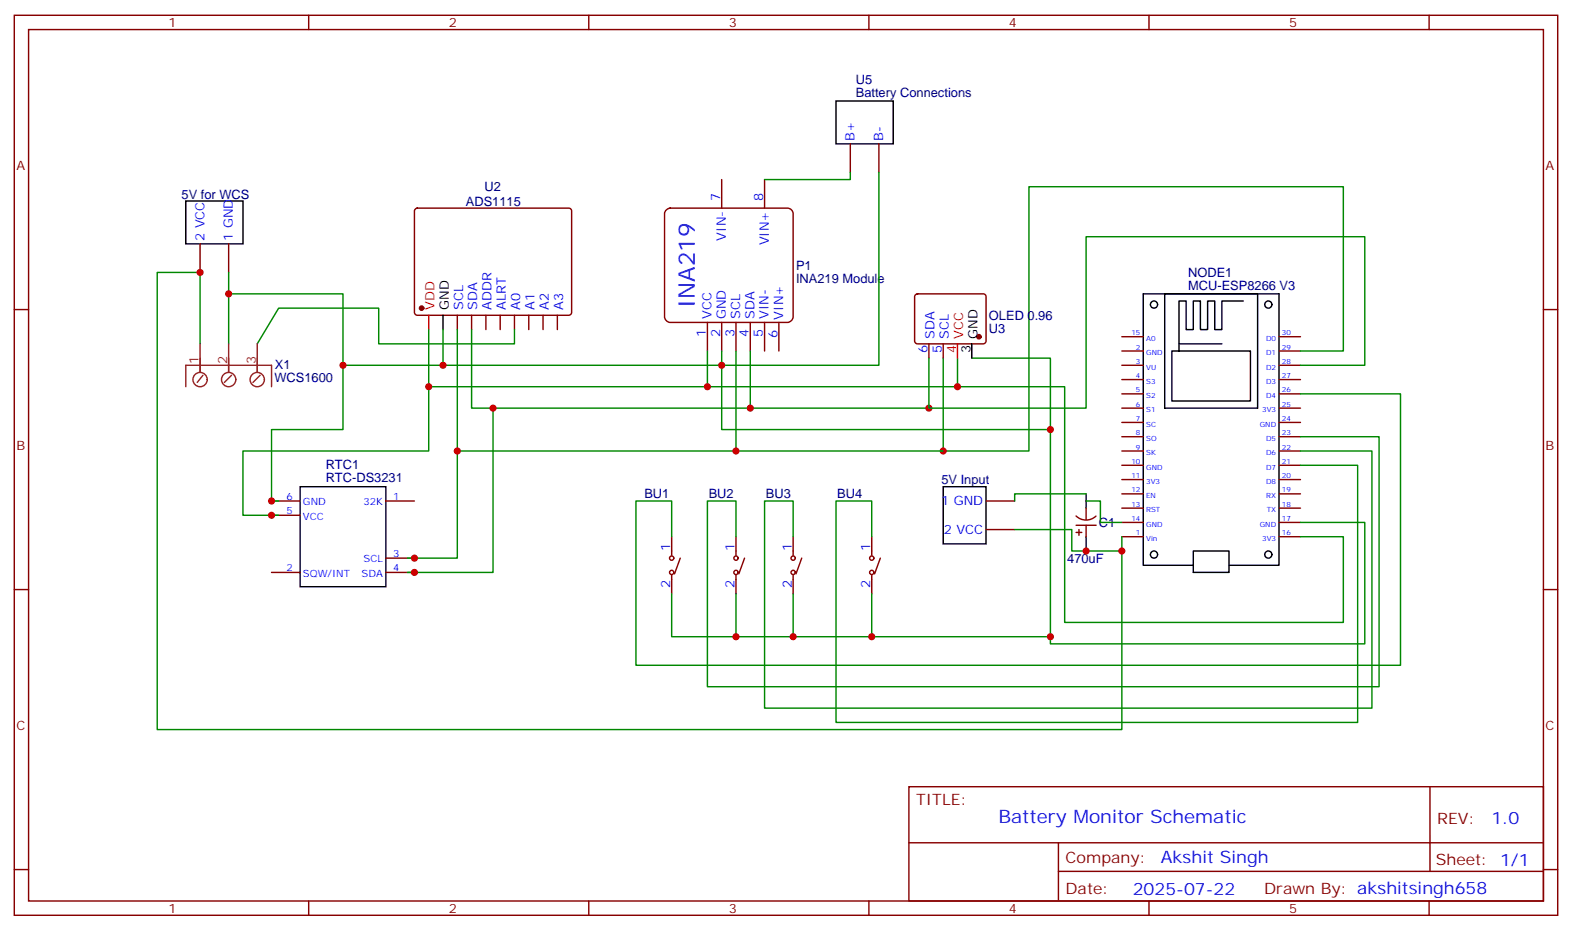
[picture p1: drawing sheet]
<svg xmlns="http://www.w3.org/2000/svg" width="388mm" height="230mm" viewBox="0 0 388 230" stroke-linecap="round" stroke-linejoin="round" font-family="sans-serif">
<g fill="none" stroke="#870000" stroke-width=".35">
<path d="M3.5 3.8h381v222.2h-381zM7.1 7.3h373.9v215.2h-373.9zM76.2 3.8v3.5M145.3 3.8v3.5M214.5 3.8v3.5M283.6 3.8v3.5M352.8 3.8v3.5M102.5 51.6l.5-.2h37.4a.71 .71 0 0 1 .7 .7v25.1a.76 .76 0 0 1-.7 .7h-37.4a.76 .76 0 0 1-.7-.7v-25.1zM3.5 76.4h3.6M112.9 77.9v3.5M116.4 77.9v3.5M119.9 77.9v3.5"/>
<path d="M123.5 77.9v3.5M127 77.9v3.5M130.5 77.9v3.5M134.1 77.9v3.5M137.6 77.9v3.5M381 76.4h3.5M276.9 83.1h5.3M276.9 86.7h5.3M276.9 90.2h5.3M276.9 93.7h5.3M276.9 97.3h5.3M315.7 83.1h5.3"/>
<path d="M315.7 86.7h5.3M315.7 90.2h5.3M315.7 93.7h5.3M315.7 97.3h5.3M276.9 100.8h5.3M276.9 104.3h5.3M276.9 107.8h5.3M276.9 111.4h5.3M276.9 114.9h5.3M276.9 118.4h5.3M315.7 100.8h5.3M315.7 104.3h5.3"/>
<path d="M315.7 107.8h5.3M315.7 111.4h5.3M315.7 114.9h5.3M315.7 118.4h5.3M276.9 122h5.3M276.9 125.5h5.3M276.9 129h5.3M276.9 132.5h5.3M315.7 122h5.3M315.7 125.5h5.3M315.7 129h5.3M315.7 132.5h5.3"/>
<path d="M3.5 145.6h3.6M381 145.6h3.5M224.4 194.3h156.6v28.2h-156.6zM353 194.3v20.9M3.5 214.7h3.6M224.4 208.1h156.5M261.3 215.2h119.6M261.3 208.1v14.1M381 214.7h3.5M76.2 222.5v3.5M145.3 222.5v3.5M214.5 222.5v3.5"/>
<path d="M283.6 222.5v3.5M352.8 222.5v3.5"/>
</g>
<circle cx="104.1" cy="76.1" r=".53" fill="#870000" stroke="#870000" stroke-width=".35"/>
<path d="M105.8 77.9v3.5" fill="none" stroke="#f00" stroke-width=".35"/>
<g fill="none" stroke="#000" stroke-width=".35">
<path d="M109.4 77.9v3.5M287.5 72.6h22.9v28.2h-22.9zM306.9 74.3h-5.3v7.1h-1.7v-7.1h-1.8v7.1h-1.8v-7.1h-1.7v7.1h-1.8v-7.1h-1.8v10.6h10.6M291 84.9v1.8h-1.7v12.3h19.4v-12.3h-17.7M294.6 136.1h8.8v5.3h-8.8zM294.6 139.6h-12.4v-67h33.5v67h-12.3"/>
<circle cx="284.9" cy="75.2" r=".88"/>
<circle cx="313.1" cy="75.2" r=".88"/>
<circle cx="284.9" cy="136.9" r=".88"/>
<circle cx="313.1" cy="136.9" r=".88"/>
</g>
<path d="M164.4 52l1.1-.6h28.9a1.41 1.41 0 0 1 1.4 1.4v25.4a1.51 1.51 0 0 1-1.4 1.4h-28.9a1.51 1.51 0 0 1-1.5-1.4v-25.4z" fill="#fff" stroke="#800000" stroke-width=".35"/>
<g fill="none" stroke="#870000" stroke-width=".35">
<path d="M209.9 35.5v7.1M217 35.5v7.1M178.2 44.3v7.1M188.7 44.3v7.1M49.4 60.2v7.1M56.4 60.2v7.1M174.6 79.6v7.1M178.2 79.6v7.1M181.7 79.6v7.1M185.2 79.6v7.1M188.7 79.6v7.1M192.3 79.6v7.1"/>
<path d="M226 72.8l.5-.2h16.2a.71 .71 0 0 1 .7 .7v10.9a.76 .76 0 0 1-.7 .7h-16.2a.76 .76 0 0 1-.7-.7v-10.9zM229.3 84.9v3.5M232.8 84.9v3.5M67 123.7h7.1M67 127.2h7.1M95.2 123.7h7.1M95.2 137.8h7.1M165.8 132.5v4.6M167.9 137.8l-1.4 3.9M181.7 132.5v4.6M183.8 137.8l-1.4 3.9M195.8 132.5v4.6"/>
<path d="M197.9 137.8l-1.4 3.9M215.2 132.5v4.6M217.3 137.8l-1.4 3.9M243.4 123.7h7.1M243.4 130.8h7.1M265.6 127.4a3.5 3.5 0 0 0 4.9 0M265.6 129.7h5M265.6 131.5h1.5M266.3 130.8v1.4M268.1 125.5v2.8M268.1 129.7v2.8M67 141.4h7.1"/>
<path d="M95.2 141.4h7.1M165.8 142.1v4.5M181.7 142.1v4.5M195.8 142.1v4.5M215.2 142.1v4.5"/>
<circle cx="165.8" cy="137.8" r=".53"/>
<circle cx="181.7" cy="137.8" r=".53"/>
<circle cx="195.8" cy="137.8" r=".53"/>
<circle cx="215.2" cy="137.8" r=".53"/>
<circle cx="165.8" cy="141.4" r=".53"/>
<circle cx="181.7" cy="141.4" r=".53"/>
<circle cx="195.8" cy="141.4" r=".53"/>
<circle cx="215.2" cy="141.4" r=".53"/>
</g>
<path d="M206.4 24.9h14.1v10.6h-14.1zM45.9 49.6h14.1v10.6h-14.1zM239.9 84.9v3.5M74.1 120.2h21.1v24.7h-21.1zM232.8 120.2h10.6v14.1h-10.6zM268.1 122v3.5M268.1 132.5v3.6" fill="none" stroke="#000" stroke-width=".35"/>
<g fill="none" stroke="#008700" stroke-width=".35">
<path d="M209.9 42.6v1.7h-21.2M217 42.6v47.6h-107.6v-8.8M56.4 72.6h28.3v17.6h24.7M56.4 67.3v17.6M49.4 84.9v-17.6h-10.6v112.9h238.1v-47.7M84.7 90.2v15.9h-17.7v17.6h1.8M105.8 81.4v14.1h68.8M105.8 95.5v15.9h-45.8v15.8h8.8M112.9 81.4v30h68.8M116.4 81.4v19.4h68.8M127 81.4v3.5h-33.5v-8.8h-24.7l-5.3 8.8M174.6 86.7v8.8h61.8"/>
<path d="M178.2 86.7v19.4h81.1M185.2 86.7v14.1h44.1M236.4 88.4v7.1h26.4v58.2h68.8v-21.2h-10.6M239.9 88.4h19.4v70.6h77.6v-30h-15.9M321 86.7h10.6v-40.6h-77.6v65.3h-21.2v-23M321 97.3h24.7v67h-188.7v-40.6h8.8v8.8M112.9 111.4v26.4h-12.4M121.7 100.8v40.6h-21.2M321 107.8h19.4v61.8h-165.8v-45.9h7.1v8.8M321 114.9h14.1v63.5h-128.7v-54.7h8.8v8.8M321 111.4h17.7v63.5h-150v-51.2h7.1v8.8M250.5 130.8h14.1v5.3h12.3"/>
<path d="M268.1 122h-17.6v1.7M268.1 123.7h3.5v5.3h5.3M165.8 146.6v10.6h93.5M181.7 146.6v10.6M195.8 146.6v10.6M215.2 146.6v10.6"/>
</g>
<g fill="none" stroke="#8c2424" stroke-width=".35">
<path d="M45.9 95.5v-5.3h21.1v5.3M49.4 84.9v7.1M50.1 92.7l-1.4 1.7M56.4 84.9v7.1M57.1 92.7l-1.7 1.7M63.5 84.9v7.1M64.2 92.7l-1.8 1.7"/>
<circle cx="49.4" cy="93.7" r="1.76"/>
<circle cx="56.4" cy="93.7" r="1.76"/>
<circle cx="63.5" cy="93.7" r="1.76"/>
</g>
<circle cx="241.7" cy="83.1" r=".53" fill="#870000" stroke="#870000" stroke-width=".35"/>
<path d="M236.4 84.9v3.5" fill="none" stroke="#f00" stroke-width=".35"/>
<g fill="#c00">
<circle cx="236.4" cy="95.5" r=".88"/>
<circle cx="232.8" cy="111.4" r=".88"/>
<circle cx="229.3" cy="100.8" r=".88"/>
<circle cx="215.2" cy="157.2" r=".88"/>
<circle cx="195.8" cy="157.2" r=".88"/>
<circle cx="185.2" cy="100.8" r=".88"/>
</g>
<path d="M181.7 86.7v24.7h51.1" fill="none" stroke="#008700" stroke-width=".35"/>
<g fill="#c00">
<circle cx="181.7" cy="157.2" r=".88"/>
<circle cx="181.7" cy="111.4" r=".88"/>
<circle cx="178.2" cy="90.2" r=".88"/>
<circle cx="174.6" cy="95.5" r=".88"/>
<circle cx="109.4" cy="90.2" r=".88"/>
<circle cx="102.3" cy="137.8" r=".88"/>
<circle cx="102.3" cy="141.4" r=".88"/>
<circle cx="105.8" cy="95.5" r=".88"/>
<circle cx="84.7" cy="90.2" r=".88"/>
<circle cx="56.4" cy="72.6" r=".88"/>
<circle cx="49.4" cy="67.3" r=".88"/>
<circle cx="276.9" cy="136.1" r=".88"/>
<circle cx="259.3" cy="157.2" r=".88"/>
<circle cx="259.3" cy="106.1" r=".88"/>
<circle cx="67" cy="123.7" r=".88"/>
<circle cx="67" cy="127.2" r=".88"/>
<circle cx="112.9" cy="111.4" r=".88"/>
<circle cx="121.7" cy="100.8" r=".88"/>
<circle cx="268.1" cy="136.1" r=".88"/>
</g>
<path d="M229.3 88.4v12.4h38.8v-42.3h68.8v31.7h-15.9" fill="none" stroke="#008700" stroke-width=".35"/>
<text font-size="5.6" fill="#00f" x="171.5" y="76.1" transform="rotate(-90 171.5 76.1)">INA219</text>
<text font-size="4.6" fill="#00f" x="246.5" y="203.3">Battery Monitor Schematic</text>
<g font-size="4.2" fill="#00f">
<text x="368.2" y="203.5">1.0</text>
<text x="286.5" y="213.1">Akshit Singh</text>
<text x="279.6" y="220.9">2025-07-22</text>
</g>
<g font-size="3.9" fill="#800">
<text x="226.1" y="198.9">TITLE:</text>
<text x="354.8" y="203.5">REV:</text>
<text x="263" y="213.1">Company:</text>
<text x="354.4" y="213.7">Sheet: 1/1</text>
<text x="263" y="220.7">Date:</text>
<text x="312.1" y="220.8">Drawn By: akshitsingh658</text>
</g>
<g font-size="3.2" fill="#800">
<text x="41.6" y="6.8">1</text>
<text x="110.8" y="6.8">2</text>
<text x="179.9" y="6.8">3</text>
<text x="249.1" y="6.8">4</text>
<text x="318.2" y="6.8">5</text>
<text x="4.1" y="41.9">A</text>
<text x="381.5" y="41.9">A</text>
<text x="4.1" y="111">B</text>
<text x="381.5" y="111">B</text>
<text x="4.1" y="180.2">C</text>
<text x="381.5" y="180.2">C</text>
<text x="41.6" y="225.5">1</text>
<text x="110.8" y="225.5">2</text>
<text x="179.9" y="225.5">3</text>
<text x="249.1" y="225.5">4</text>
<text x="318.2" y="225.5">5</text>
</g>
<g font-size="3.2" fill="#000080">
<text x="211.3" y="23.9">Battery Connections</text>
<text x="211.3" y="20.8">U5</text>
<text x="119.6" y="47.2">U2</text>
<text x="44.8" y="49.1">5V for WCS</text>
<text x="115" y="50.8">ADS1115</text>
<text x="196.5" y="69.8">INA219 Module</text>
<text x="196.5" y="66.7">P1</text>
<text x="293.3" y="71.5">MCU-ESP8266 V3</text>
<text x="293.3" y="68.3">NODE1</text>
<text x="244.1" y="79">OLED 0.96</text>
<text x="244.1" y="82.1">U3</text>
<text x="67.7" y="94.3">WCS1600</text>
<text x="67.8" y="91.1">X1</text>
<text x="80.4" y="119.1">RTC-DS3231</text>
<text x="80.4" y="115.9">RTC1</text>
<text x="232.4" y="119.6">5V Input</text>
<text x="159.1" y="123.1">BU1</text>
<text x="174.9" y="123.1">BU2</text>
<text x="189.1" y="123.1">BU3</text>
<text x="206.7" y="123.1">BU4</text>
<text x="271.3" y="130.2">C1</text>
<text x="263.4" y="139">470uF</text>
</g>
<g font-size="3.2" fill="#00f">
<text x="211" y="34.8" transform="rotate(-90 211 34.8)">B+</text>
<text x="218" y="34.8" transform="rotate(-90 218 34.8)">B-</text>
<text x="177.8" y="49.6" transform="rotate(-90 177.8 49.6)">7</text>
<text x="188.4" y="49.6" transform="rotate(-90 188.4 49.6)">8</text>
<text x="50.4" y="59.5" transform="rotate(-90 50.4 59.5)">2 VCC</text>
<text x="57.5" y="59.5" transform="rotate(-90 57.5 59.5)">1 GND</text>
<text x="179.2" y="59.4" transform="rotate(-90 179.2 59.4)">VIN-</text>
<text x="189.8" y="60.6" transform="rotate(-90 189.8 60.6)">VIN+</text>
<text x="114.3" y="76.6" transform="rotate(-90 114.3 76.6)">SCL</text>
<text x="117.8" y="76.6" transform="rotate(-90 117.8 76.6)">SDA</text>
<text x="121.4" y="76.6" transform="rotate(-90 121.4 76.6)">ADDR</text>
<text x="124.9" y="76.6" transform="rotate(-90 124.9 76.6)">ALRT</text>
<text x="128.4" y="76.6" transform="rotate(-90 128.4 76.6)">A0</text>
<text x="131.9" y="76.6" transform="rotate(-90 131.9 76.6)">A1</text>
<text x="135.5" y="76.6" transform="rotate(-90 135.5 76.6)">A2</text>
<text x="139" y="76.6" transform="rotate(-90 139 76.6)">A3</text>
<text x="174.2" y="83.3" transform="rotate(-90 174.2 83.3)">1</text>
<text x="175.6" y="78.8" transform="rotate(-90 175.6 78.8)">VCC</text>
<text x="177.7" y="83.3" transform="rotate(-90 177.7 83.3)">2</text>
<text x="179.2" y="78.8" transform="rotate(-90 179.2 78.8)">GND</text>
<text x="181.3" y="83.3" transform="rotate(-90 181.3 83.3)">3</text>
<text x="182.7" y="78.8" transform="rotate(-90 182.7 78.8)">SCL</text>
<text x="184.8" y="83.3" transform="rotate(-90 184.8 83.3)">4</text>
<text x="186.2" y="78.8" transform="rotate(-90 186.2 78.8)">SDA</text>
<text x="188.3" y="83.3" transform="rotate(-90 188.3 83.3)">5</text>
<text x="189.7" y="78.8" transform="rotate(-90 189.7 78.8)">VIN-</text>
<text x="191.9" y="83.4" transform="rotate(-90 191.9 83.4)">6</text>
<text x="193.3" y="78.9" transform="rotate(-90 193.3 78.9)">VIN+</text>
<text x="230.7" y="83.6" transform="rotate(-90 230.7 83.6)">SDA</text>
<text x="234.2" y="83.6" transform="rotate(-90 234.2 83.6)">SCL</text>
<text x="229" y="87.1" transform="rotate(-90 229 87.1)">6</text>
<text x="232.5" y="87.1" transform="rotate(-90 232.5 87.1)">5</text>
<text x="232.3" y="124.8">1 GND</text>
<text x="233" y="131.8">2 VCC</text>
<text x="165.5" y="136.1" transform="rotate(-90 165.5 136.1)">1</text>
<text x="181.3" y="136.1" transform="rotate(-90 181.3 136.1)">1</text>
<text x="195.4" y="136.1" transform="rotate(-90 195.4 136.1)">1</text>
<text x="214.8" y="136.1" transform="rotate(-90 214.8 136.1)">1</text>
<text x="165.5" y="145.1" transform="rotate(-90 165.5 145.1)">2</text>
<text x="181.3" y="145.1" transform="rotate(-90 181.3 145.1)">2</text>
<text x="195.4" y="145.1" transform="rotate(-90 195.4 145.1)">2</text>
<text x="214.8" y="145.1" transform="rotate(-90 214.8 145.1)">2</text>
</g>
<g font-size="3.2" fill="#f00">
<text x="107.2" y="76.6" transform="rotate(-90 107.2 76.6)">VDD</text>
<text x="237.8" y="83.6" transform="rotate(-90 237.8 83.6)">VCC</text>
<text x="236" y="87.1" transform="rotate(-90 236 87.1)">4</text>
</g>
<g font-size="3.2">
<text x="110.8" y="76.6" transform="rotate(-90 110.8 76.6)">GND</text>
<text x="241.3" y="83.6" transform="rotate(-90 241.3 83.6)">GND</text>
<text x="239.5" y="87.1" transform="rotate(-90 239.5 87.1)">3</text>
</g>
<g font-size="3.2" fill="#8d2323">
<text x="49" y="89.9" transform="rotate(-90 49 89.9)">1</text>
<text x="56.1" y="89.9" transform="rotate(-90 56.1 89.9)">2</text>
<text x="63.1" y="89.9" transform="rotate(-90 63.1 89.9)">3</text>
</g>
<g font-size="2.5" fill="#00f">
<text x="70.8" y="123.4">6</text>
<text x="74.8" y="124.8">GND</text>
<text x="89.7" y="124.8">32K</text>
<text x="97" y="123.4">1</text>
<text x="70.8" y="126.9">5</text>
<text x="74.8" y="128.3">VCC</text>
<text x="97" y="137.5">3</text>
<text x="70.8" y="141">2</text>
<text x="74.8" y="142.4">SQW/INT</text>
<text x="89.3" y="142.4">SDA</text>
<text x="89.8" y="138.9">SCL</text>
<text x="97" y="141">4</text>
</g>
<g font-size="1.8" fill="#00f">
<text x="279.3" y="82.8">15</text>
<text x="316.4" y="82.8">30</text>
<text x="280.4" y="86.3">2</text>
<text x="280.4" y="89.9">3</text>
<text x="282.9" y="84.2">A0</text>
<text x="282.9" y="87.7">GND</text>
<text x="312.6" y="84.2">D0</text>
<text x="312.6" y="87.7">D1</text>
<text x="316.4" y="86.3">29</text>
<text x="316.4" y="89.9">28</text>
<text x="280.4" y="93.4">4</text>
<text x="282.9" y="91.3">VU</text>
<text x="282.9" y="94.8">S3</text>
<text x="312.6" y="91.3">D2</text>
<text x="312.6" y="94.8">D3</text>
<text x="316.4" y="93.4">27</text>
<text x="280.4" y="96.9">5</text>
<text x="280.4" y="100.4">6</text>
<text x="282.9" y="98.3">S2</text>
<text x="282.9" y="101.8">S1</text>
<text x="311.6" y="101.8">3V3</text>
<text x="312.6" y="98.3">D4</text>
<text x="316.4" y="96.9">26</text>
<text x="316.4" y="100.4">25</text>
<text x="280.4" y="104">7</text>
<text x="280.4" y="107.5">8</text>
<text x="282.9" y="105.4">SC</text>
<text x="311" y="105.4">GND</text>
<text x="316.4" y="104">24</text>
<text x="316.4" y="107.5">23</text>
<text x="280.4" y="111">9</text>
<text x="282.9" y="108.9">SO</text>
<text x="282.9" y="112.4">SK</text>
<text x="312.6" y="108.9">D5</text>
<text x="312.6" y="112.4">D6</text>
<text x="316.4" y="111">22</text>
<text x="279.3" y="114.5">10</text>
<text x="279.3" y="118.1">11</text>
<text x="282.9" y="116">GND</text>
<text x="282.9" y="119.5">3V3</text>
<text x="312.6" y="116">D7</text>
<text x="312.6" y="119.5">D8</text>
<text x="316.4" y="114.5">21</text>
<text x="316.4" y="118.1">20</text>
<text x="279.3" y="121.6">12</text>
<text x="279.3" y="125.1">13</text>
<text x="282.9" y="123">EN</text>
<text x="312.6" y="123">RX</text>
<text x="316.4" y="121.6">19</text>
<text x="316.4" y="125.1">18</text>
<text x="279.3" y="128.7">14</text>
<text x="282.9" y="126.5">RST</text>
<text x="282.9" y="130.1">GND</text>
<text x="311" y="130.1">GND</text>
<text x="312.7" y="126.5">TX</text>
<text x="316.4" y="128.7">17</text>
<text x="280.4" y="132.2">1</text>
<text x="282.9" y="133.6">Vin</text>
<text x="311.6" y="133.6">3V3</text>
<text x="316.4" y="132.2">16</text>
</g>
</svg>
